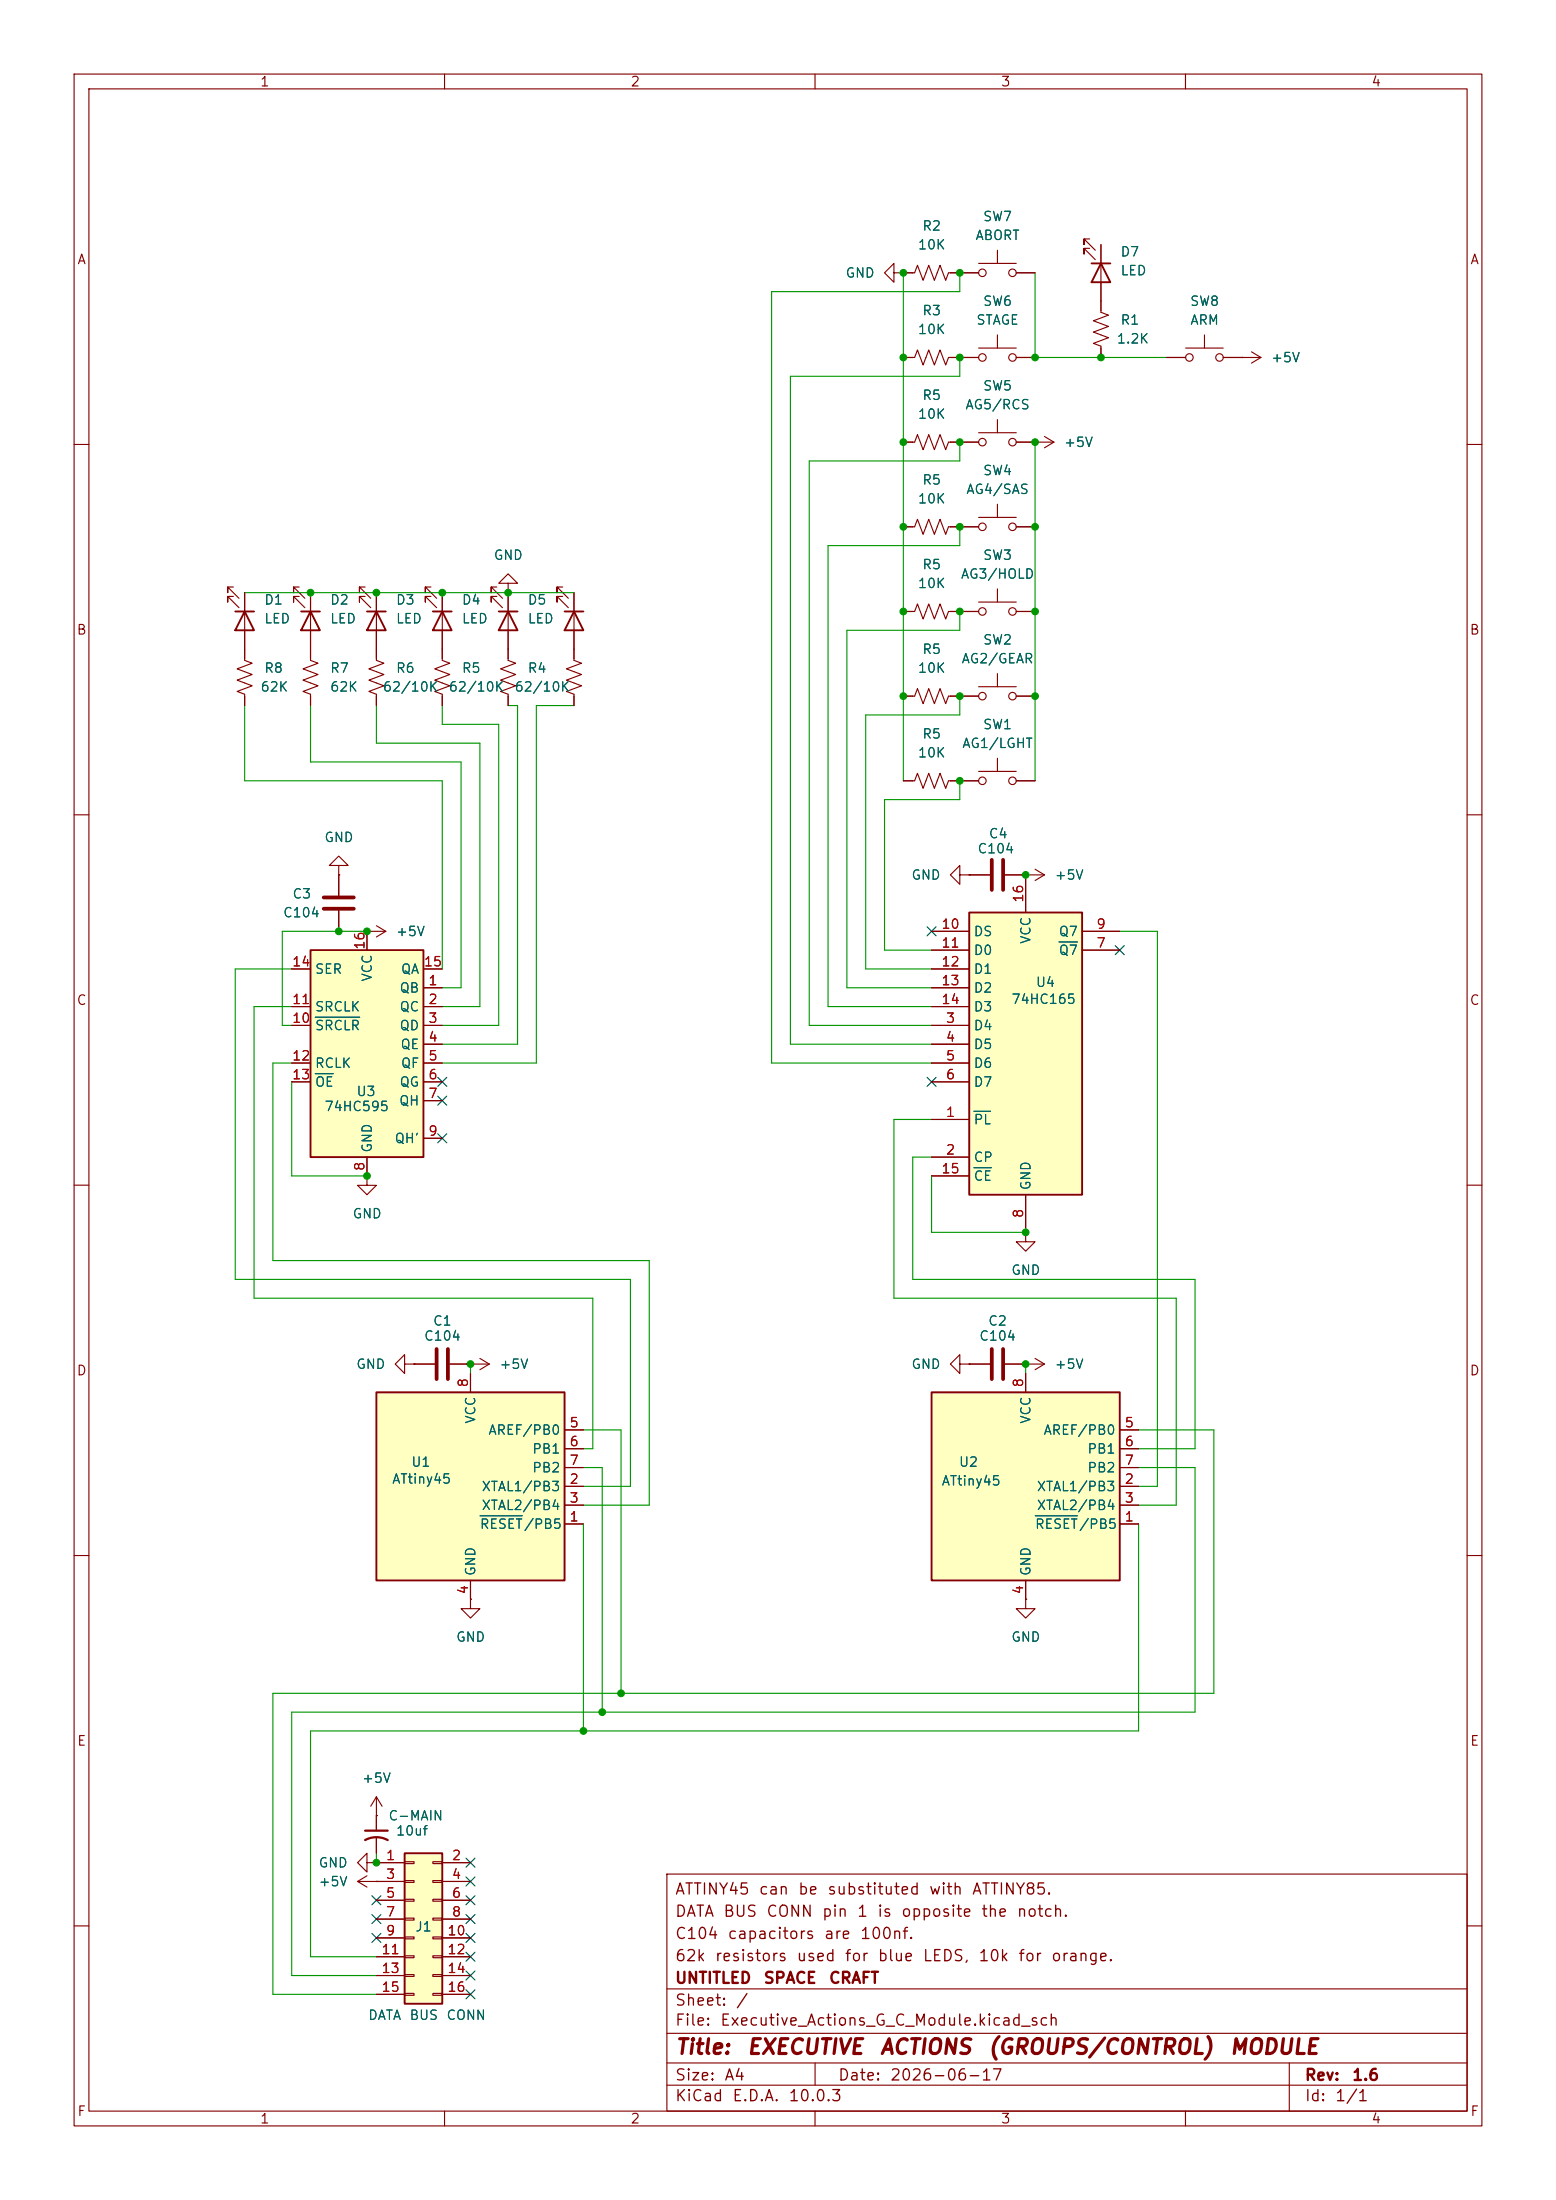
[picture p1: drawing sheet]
<svg xmlns="http://www.w3.org/2000/svg" width="210mm" height="297mm" viewBox="0 0 210 297" stroke-linecap="round" stroke-linejoin="round" font-family="sans-serif">
<g fill="none" stroke="#840000" stroke-width=".15">
<path d="M10 10h190v277h-190zM12 12h186v273h-186zM60 10v2M110 10v2M160 10v2M10 60h2M67.1 79.2h-.8v.8v-.8l1.5 1.6M198 60h2M67.1 80.5h-.8v.8v-.8l1.5 1.5M68.6 80v7.6M77.5 87.6v1.6l1 .3-2 .8 2 .8-2 .7 2 .8-2 .7 1 .4v1.6M121.9 94h1.5l.4-1 .8 2 .7-2 .8 2 .8-2 .7 2 .4-1h1.5"/>
<path d="M10 110h2M129.5 118.1v-1.3l-1.2 1.3 1.2 1.3v-1.3h1.3M130.8 118.1h.1M130.8 118.1h2.8M135.6 118.1h2.8M198 110h2M10 160h2M198 160h2M10 210h2M138.4 215.9v1.3h1.3l-1.3 1.2-1.2-1.2h1.2M138.4 215.9h.1M198 210h2"/>
<path d="M90 253h108v32h-108zM10 260h2M90 278.5h108M90 274.5h108M90 268.5h108M110 278.5v3M174 278.5v6.5M198 260h2M60 285v2M90 281.5h108M110 285v2M160 285v2"/>
</g>
<path d="M67.3 82.6h2.5M68.6 82.6l1.2 2.5h-2.5z" fill="none" stroke="#840000" stroke-width=".25"/>
<path d="M133.9 116.1v4M135.4 116.1v4" fill="none" stroke="#840000" stroke-width=".51"/>
<path d="M130.8 123.2h15.2v38.1h-15.2z" fill="#ffffc2"/>
<path d="M130.8 123.2h15.2v38.1h-15.2z" fill="none" stroke="#840000" stroke-width=".25"/>
<g fill="none" stroke="#840000" stroke-width=".15">
<path d="M129.5 94h2.6M132.1 92.7h5.1M134.6 90.9v1.8M137.2 94h2.5M121.9 105.4h1.5l.4-1 .8 2 .7-2 .8 2 .8-2 .7 2 .4-1h4.1M132.1 104.1h5.1M134.6 102.4v1.7M137.2 105.4h2.5M138.4 118.1v5.1M125.7 138.4h5.1M125.7 128.3h5.1M125.7 125.7h5.1"/>
<path d="M125.7 130.8h5.1M125.7 133.4h5.1M125.7 135.9h5.1M146 128.3h5.1M146 125.7h5.1M125.7 151.1h5.1M125.7 156.2h5.1M125.7 141h5.1M125.7 143.5h5.1M125.7 146.1h5.1M125.7 158.8h5.1M138.4 161.3v5.1"/>
<path d="M50.8 245.1h.1M50.8 242.6l-.8 1.2M50.8 242.6l.8 1.2M50.8 242.6v2.5"/>
<circle cx="132.6" cy="94" r=".51"/>
<circle cx="136.7" cy="94" r=".51"/>
<circle cx="132.6" cy="105.4" r=".51"/>
<circle cx="136.7" cy="105.4" r=".51"/>
</g>
<path d="M142.9 127.2h2.5M131.4 150h2.3M131.4 157.6h2.4" fill="none" stroke="#006464" stroke-width=".15"/>
<path d="M41.9 128.3h15.2v27.9h-15.2z" fill="#ffffc2"/>
<path d="M147.3 35.6h2.6M148.6 35.6l1.3 2.5h-2.6zM41.9 128.3h15.2v27.9h-15.2z" fill="none" stroke="#840000" stroke-width=".25"/>
<g fill="none" stroke="#840000" stroke-width=".15">
<path d="M120.6 36.8v-1.2l-1.2 1.2 1.2 1.3v-1.3h1.3M121.9 36.8h.1M147.1 32.3h-.8v.7v-.7l1.5 1.5M147.1 33.5h-.8v.8v-.8l1.5 1.6M148.6 33v9.2l1 .3-2 .8 2 .8-2 .7 2 .8-2 .8 1 .3v1.6M157.5 48.3h2.5M160 47h5.1M162.6 45.2v1.8M165.1 48.3h5.1M167.6 48.3h.1M168.9 47.5l1.3 .8M170.2 48.3l-1.3 .7"/>
<path d="M68.6 87.6v1.6l1 .3-2 .8 2 .8-2 .7 2 .8-2 .7 1 .4v1.6M39.4 135.9h2.5M39.4 138.4h2.5M39.4 130.8h2.5M49.5 125.7v2.6M57.1 133.4h2.6M57.1 135.9h2.6M57.1 138.4h2.6M57.1 130.8h2.6M39.4 143.5h2.5M39.4 146.1h2.5M49.5 158.8v1.2h1.3l-1.3 1.3-1.2-1.3h1.2"/>
<path d="M49.5 158.8h.1M49.5 156.2v2.6M57.1 141h2.6M57.1 143.5h2.6M57.1 146.1h2.6M57.1 148.6h2.6M57.1 153.7h2.6M54.6 184.2v-1.3l-1.3 1.3 1.3 1.2v-1.2h1.3M55.9 184.2h.1M63.5 184.2h.1M63.5 184.2h2.5M64.8 183.4l1.2 .8"/>
<path d="M66 184.2l-1.2 .7M49.5 251.5v-1.3l-1.2 1.3 1.2 1.2v-1.2h1.3M50.8 251.5h.1M50.8 245.1v2M50.8 248.2v2"/>
<circle cx="160.5" cy="48.3" r=".51"/>
<circle cx="164.6" cy="48.3" r=".51"/>
</g>
<path d="M42.5 137.3h6M42.5 144.9h2.5" fill="none" stroke="#006464" stroke-width=".15"/>
<path d="M49.3 248.4a3.2 3.2 0 0 1 3 0M49.3 247.1h3" fill="none" stroke="#840000" stroke-width=".3"/>
<path d="M50.8 188h25.4v25.4h-25.4z" fill="#ffffc2"/>
<path d="M50.8 188h25.4v25.4h-25.4z" fill="none" stroke="#840000" stroke-width=".25"/>
<g fill="none" stroke="#840000" stroke-width=".15">
<path d="M121.9 71.1h1.5l.4-1 .8 2 .7-2 .8 2 .8-2 .7 2 .4-1h1.5M134.6 79.5v1.8M121.9 82.6h1.5l.4-1.1 .8 2.1 .7-2.1 .8 2.1 .8-2.1 .7 2.1 .4-1h4.1M132.1 81.3h5.1M137.2 82.6h2.5M55.9 184.2h2.8M60.7 184.2h2.8M63.5 185.4v2.6M76.2 193h2.5M76.2 195.6h2.5M76.2 198.1h2.5M130.8 184.2h2.8"/>
<path d="M135.6 184.2h2.8M63.5 213.4v2.5M76.2 205.7h2.5M76.2 200.7h2.5M76.2 203.2h2.5"/>
<circle cx="132.6" cy="82.6" r=".51"/>
<circle cx="136.7" cy="82.6" r=".51"/>
</g>
<path d="M64.8 204.6h5.7" fill="none" stroke="#006464" stroke-width=".15"/>
<path d="M58.9 182.1v4.1M60.5 182.1v4.1M133.9 182.1v4.1M135.4 182.1v4.1" fill="none" stroke="#840000" stroke-width=".51"/>
<path d="M125.7 188h25.4v25.4h-25.4z" fill="#ffffc2"/>
<path d="M31.7 82.6h2.6M33 82.6l1.3 2.5h-2.6zM49.5 82.6h2.6M50.8 82.6l1.3 2.5h-2.6zM125.7 188h25.4v25.4h-25.4z" fill="none" stroke="#840000" stroke-width=".25"/>
<g fill="none" stroke="#840000" stroke-width=".15">
<path d="M121.9 36.8h1.5l.4-1 .8 2 .7-2 .8 2 .8-2 .7 2 .4-1h1.5M31.5 79.2h-.8v.8v-.8l1.6 1.6M49.3 79.2h-.8v.8v-.8l1.5 1.6M31.5 80.5h-.8v.8v-.8l1.6 1.5M33 80v9.2l1 .3-2 .8 2 .8-2 .7 2 .8-2 .7 1 .4v1.6M49.3 80.5h-.8v.8v-.8l1.5 1.5M50.8 80v9.2l1 .3-2 .8 2 .8-2 .7 2 .8-2 .7 1 .4v1.6M59.7 87.6v1.6l1 .3-2 .8 2 .8-2 .7 2 .8-2 .7 1 .4v1.6M138.4 185.4v2.6M151.1 193h2.6M151.1 195.6h2.6M151.1 198.1h2.6"/>
<path d="M138.4 213.4v2.5M151.1 205.7h2.6M151.1 200.7h2.6M151.1 203.2h2.6M48.3 254l1.2 .8M48.3 254h2.5M49.5 253.2l-1.2 .8M50.8 254h.1"/>
</g>
<path d="M139.7 204.6h5.7" fill="none" stroke="#006464" stroke-width=".15"/>
<path d="M54.6 250.2h5.1v20.3h-5.1z" fill="#ffffc2"/>
<path d="M40.6 82.6h2.6M41.9 82.6l1.3 2.5h-2.6zM58.4 82.6h2.6M59.7 82.6l1.3 2.5h-2.6zM76.2 82.6h2.5M77.5 82.6l1.2 2.5h-2.5zM54.6 250.2h5.1v20.3h-5.1z" fill="none" stroke="#840000" stroke-width=".25"/>
<g fill="none" stroke="#840000" stroke-width=".15">
<path d="M121.9 36.8h.1M121.9 36.8h1.3M128.3 36.8h3.8M132.1 35.6h5.1M134.6 33.8v1.8M137.2 36.8h2.5M148.6 33v2.6M148.6 38.1v3.8M121.9 48.3h1.5l.4-1.1 .8 2.1 .7-2.1 .8 2.1 .8-2.1 .7 2.1 .4-1h4.1M121.9 59.7h1.5l.4-1 .8 2 .7-2 .8 2 .8-2 .7 2 .4-1h4.1M132.1 47h5.1M132.1 58.4h5.1"/>
<path d="M134.6 45.2v1.8M134.6 56.6v1.8M137.2 48.3h2.5M137.2 59.7h5M139.7 59.7h.1M141 58.9l1.2 .8M142.2 59.7l-1.2 .8M148.6 47v1.3M157.5 48.3h2.5M165.1 48.3h2.5M167.6 48.3h.1M40.4 79.2h-.8v.8v-.8l1.5 1.6"/>
<path d="M58.2 79.2h-.8v.8v-.8l1.5 1.6M68.6 78.7h1.2l-1.2-1.2-1.3 1.2h1.3v1.3M75.9 79.2h-.7v.8v-.8l1.5 1.6M121.9 71.1h1.3M128.3 71.1h3.8M132.1 69.9h5.1M134.6 68.1v1.8M137.2 71.1h2.5M33 80v2.6M33 85.1v3.8M33 94v1.3M40.4 80.5h-.8v.8v-.8l1.5 1.5"/>
<path d="M41.9 80v9.2l1 .3-2 .8 2 .8-2 .7 2 .8-2 .7 1 .4v1.6M50.8 80v2.6M50.8 85.1v3.8M50.8 94v1.3M58.2 80.5h-.8v.8v-.8l1.5 1.5M59.7 80v8.9M59.7 94v1.3M68.6 80h.1M68.6 80v2.6M68.6 85.1v3.8M68.6 94v1.3M75.9 80.5h-.7v.8v-.8l1.5 1.5"/>
<path d="M77.5 80v8.9M77.5 94v1.3M121.9 94h1.3M121.9 82.6h1.3M128.3 94h3.8M128.3 82.6h3.8M137.2 94h2.5M137.2 82.6h2.5M45.7 116.8h1.3l-1.3-1.2-1.3 1.2h1.3v1.3M45.7 118.1h.1M45.7 118.1v2.8M121.9 105.4h1.3"/>
<path d="M128.3 105.4h3.8M130.8 118.1h.1M130.8 118.1h2.8M135.6 118.1h5.4M137.2 105.4h2.5M138.4 118.1h.1M138.4 118.1v5.1M139.7 117.3l1.3 .8M141 118.1l-1.3 .8M39.4 135.9h2.5M39.4 138.4h2.5M39.4 130.8h2.5"/>
<path d="M45.7 122.9v2.8M49.5 125.7h.1M49.5 125.7h2.6M49.5 125.7v2.6M50.8 125l1.3 .7M52.1 125.7l-1.3 .8M57.1 133.4h2.6M57.1 135.9h2.6M57.1 138.4h2.6M57.1 130.8h2.6M125.7 125.7h5.1M125.7 133.4h5.1"/>
<path d="M125.7 135.9h5.1M125.7 138.4h5.1M125.7 130.8h5.1M125.7 128.3h5.1M146 125.7h5.1M146 128.3h5.1M39.4 143.5h2.5M39.4 146.1h2.5M49.5 158.8h.1M49.5 156.2v2.6M57.1 141h2.6M57.1 143.5h2.6"/>
<path d="M57.1 146.1h2.6M57.1 148.6h2.6M57.1 153.7h2.6M125.7 141h5.1M125.7 143.5h5.1M125.7 146.1h5.1M125.7 151.1h5.1M125.7 156.2h5.1M125.7 158.8h5.1M138.4 166.4v1.2h1.3l-1.3 1.3-1.2-1.3h1.2M138.4 166.4h.1M138.4 161.3v5.1"/>
<path d="M55.9 184.2h.1M55.9 184.2h2.8M60.7 184.2h2.8M63.5 184.2h.1M63.5 185.4v2.6M76.2 193h2.5M76.2 195.6h2.5M76.2 198.1h2.5M129.5 184.2v-1.3l-1.2 1.3 1.2 1.2v-1.2h1.3M130.8 184.2h.1M130.8 184.2h2.8M135.6 184.2h5.4"/>
<path d="M138.4 184.2h.1M138.4 185.4v2.6M139.7 183.4l1.3 .8M141 184.2l-1.3 .7M151.1 193h2.6M151.1 195.6h2.6M151.1 198.1h2.6M63.5 215.9v1.3h1.3l-1.3 1.2-1.3-1.2h1.3M63.5 215.9h.1M63.5 213.4v2.5M76.2 205.7h2.5M76.2 200.7h2.5"/>
<path d="M76.2 203.2h2.5M138.4 215.9h.1M138.4 213.4v2.5M151.1 205.7h2.6M151.1 200.7h2.6M151.1 203.2h2.6M50.8 254h.1M50.8 245.1h.1M50.8 251.5h.1M50.8 251.5h3.8M50.8 254h3.8M50.8 256.5h3.8"/>
<path d="M50.8 259.1h3.8M50.8 245.1v2M50.8 248.2v2M54.6 251.3h1.3v.3h-1.3zM54.6 253.9h1.3v.2h-1.3zM54.6 256.4h1.3v.3h-1.3zM54.6 259h1.3v.2h-1.3zM58.4 251.3h1.3v.3h-1.3zM58.4 253.9h1.3v.2h-1.3zM58.4 256.4h1.3v.3h-1.3zM58.4 259h1.3v.2h-1.3zM59.7 251.5h3.8"/>
<path d="M59.7 254h3.8M59.7 256.5h3.8M59.7 259.1h3.8M50.8 261.6h3.8M50.8 264.2h3.8M50.8 266.7h3.8M50.8 269.2h3.8M54.6 261.5h1.3v.2h-1.3zM54.6 264h1.3v.3h-1.3zM54.6 266.6h1.3v.2h-1.3zM54.6 269.1h1.3v.3h-1.3zM58.4 261.5h1.3v.2h-1.3z"/>
<path d="M58.4 264h1.3v.3h-1.3zM58.4 266.6h1.3v.2h-1.3zM58.4 269.1h1.3v.3h-1.3zM59.7 261.6h3.8M59.7 264.2h3.8M59.7 266.7h3.8M59.7 269.2h3.8"/>
<circle cx="132.6" cy="36.8" r=".51"/>
<circle cx="136.7" cy="36.8" r=".51"/>
<circle cx="132.6" cy="59.7" r=".51"/>
<circle cx="132.6" cy="48.3" r=".51"/>
<circle cx="136.7" cy="59.7" r=".51"/>
<circle cx="136.7" cy="48.3" r=".51"/>
<circle cx="132.6" cy="71.1" r=".51"/>
<circle cx="136.7" cy="71.1" r=".51"/>
</g>
<path d="M43.7 122.7h4.1M43.7 121.2h4.1" fill="none" stroke="#840000" stroke-width=".51"/>
<g fill="none" stroke="#009600" stroke-width=".15">
<path d="M121.9 36.8v68.6M129.5 36.8v2.6h-25.4v104.1h21.6M139.7 36.8v11.5h17.8M129.5 59.7v2.5h-20.3v76.2h16.5M129.5 48.3v2.5h-22.8v90.2h19M139.7 59.7v45.7M129.5 71.1v2.6h-17.7v62.2h13.9M33 80h44.5M33 95.3v10.1h26.7v25.4M41.9 95.3v7.6h20.3v30.5h-2.5M50.8 95.3v5h14v35.6h-5.1M59.7 95.3v2.5h7.6v40.6h-7.6"/>
<path d="M68.6 95.3h1.2v45.7h-10.1M77.5 95.3h-5.1v48.2h-12.7M129.5 82.6v2.5h-15.2v48.3h11.4M129.5 94v2.5h-12.7v34.3h8.9M129.5 105.4v2.6h-10.1v20.3h6.3M39.4 135.9h-5.1v39.4h45.7v20.3h-1.3M39.4 130.8h-7.7v41.9h53.4v28h-6.4M49.5 125.7h-11.4v12.7h1.3M151.1 125.7h5.1v75h-2.5M39.4 143.5h-2.6v26.7h50.8v33h-8.9M39.4 146.1v12.7h10.1M125.7 156.2h-2.5v16.5h38.1v22.9h-7.6"/>
<path d="M125.7 151.1h-5.1v24.2h38.1v27.9h-5M125.7 158.8v7.6h12.7M63.5 184.2v1.2M78.7 198.1h2.6v33M78.7 193h5.1v35.6M138.4 184.2v1.2M153.7 198.1h7.6v33h-121.9v35.6h11.4M153.7 193h10.1v35.6h-127v40.6h14M78.7 205.7v28M153.7 205.7v28h-111.8v30.5h8.9M50.8 250.2v1.3"/>
</g>
<g fill="none" stroke="#000084" stroke-width=".15">
<path d="M125.1 125.1l1.2 1.2M126.3 125.1l-1.2 1.2M150.5 127.7l1.2 1.2M151.7 127.7l-1.2 1.2M59.1 145.4l1.2 1.3M59.1 148l1.2 1.2M59.1 153.1l1.2 1.2M60.3 145.4l-1.2 1.3M60.3 148l-1.2 1.2M60.3 153.1l-1.2 1.2M125.1 145.4l1.2 1.3M126.3 145.4l-1.2 1.3"/>
<path d="M50.2 255.9l1.2 1.2M50.2 258.5l1.2 1.2M51.4 255.9l-1.2 1.2M51.4 258.5l-1.2 1.2M62.9 255.9l1.2 1.2M62.9 258.5l1.2 1.2M62.9 253.4l1.2 1.2M62.9 250.9l1.2 1.2M64.1 255.9l-1.2 1.2M64.1 258.5l-1.2 1.2M64.1 253.4l-1.2 1.2M64.1 250.9l-1.2 1.2"/>
<path d="M50.2 261l1.2 1.2M51.4 261l-1.2 1.2M62.9 263.6l1.2 1.2M62.9 268.6l1.2 1.2M62.9 266.1l1.2 1.2M62.9 261l1.2 1.2M64.1 263.6l-1.2 1.2M64.1 268.6l-1.2 1.2M64.1 266.1l-1.2 1.2M64.1 261l-1.2 1.2"/>
</g>
<path d="M42.5 137.3h6M142.9 127.2h2.5M42.5 144.9h2.5M131.4 150h2.3M131.4 157.6h2.4M64.8 204.6h5.7M139.7 204.6h5.7" fill="none" stroke="#006464" stroke-width=".15"/>
<g fill="#009600" stroke="#009600" stroke-width=".13">
<circle cx="41.9" cy="80" r=".46"/>
<circle cx="50.8" cy="80" r=".46"/>
<circle cx="59.7" cy="80" r=".46"/>
<circle cx="68.6" cy="80" r=".46"/>
<circle cx="49.5" cy="125.7" r=".46"/>
<circle cx="45.7" cy="125.7" r=".46"/>
<circle cx="49.5" cy="158.8" r=".46"/>
<circle cx="139.7" cy="71.1" r=".46"/>
<circle cx="139.7" cy="59.7" r=".46"/>
<circle cx="129.5" cy="59.7" r=".46"/>
<circle cx="139.7" cy="48.3" r=".46"/>
<circle cx="129.5" cy="48.3" r=".46"/>
<circle cx="129.5" cy="36.8" r=".46"/>
<circle cx="121.9" cy="48.3" r=".46"/>
<circle cx="129.5" cy="71.1" r=".46"/>
<circle cx="121.9" cy="71.1" r=".46"/>
<circle cx="121.9" cy="59.7" r=".46"/>
<circle cx="121.9" cy="36.8" r=".46"/>
<circle cx="148.6" cy="48.3" r=".46"/>
<circle cx="138.4" cy="118.1" r=".46"/>
<circle cx="129.5" cy="94" r=".46"/>
<circle cx="129.5" cy="105.4" r=".46"/>
<circle cx="63.5" cy="184.2" r=".46"/>
<circle cx="138.4" cy="184.2" r=".46"/>
<circle cx="138.4" cy="166.4" r=".46"/>
<circle cx="83.8" cy="228.6" r=".46"/>
<circle cx="81.3" cy="231.1" r=".46"/>
<circle cx="78.7" cy="233.7" r=".46"/>
<circle cx="50.8" cy="251.5" r=".46"/>
<circle cx="139.7" cy="82.6" r=".46"/>
<circle cx="129.5" cy="82.6" r=".46"/>
<circle cx="121.9" cy="82.6" r=".46"/>
<circle cx="121.9" cy="94" r=".46"/>
<circle cx="139.7" cy="94" r=".46"/>
</g>
<g font-size="2" fill="#840000">
<text x="91" y="277.8">Title:</text>
<text x="100.7" y="277.8">EXECUTIVE</text>
<text x="118.6" y="277.8">ACTIONS</text>
<text x="133.2" y="277.8">(GROUPS/CONTROL)</text>
<text x="165.8" y="277.8">MODULE</text>
</g>
<g font-size="1.5" fill="#840000">
<text x="91" y="256.1">ATTINY45</text>
<text x="102.3" y="256.1">can</text>
<text x="107.6" y="256.1">be</text>
<text x="111.6" y="256.1">substituted</text>
<text x="125.3" y="256.1">with</text>
<text x="131.1" y="256.1">ATTINY85.</text>
<text x="91" y="262.1">C104</text>
<text x="91" y="259.1">DATA</text>
<text x="97.5" y="259.1">BUS</text>
<text x="98.1" y="262.1">capacitors</text>
<text x="103.3" y="259.1">CONN</text>
<text x="110.8" y="259.1">pin</text>
<text x="111.1" y="262.1">are</text>
<text x="115.6" y="259.1">1</text>
<text x="116" y="262.1">100nf.</text>
<text x="118.3" y="259.1">is</text>
<text x="121.5" y="259.1">opposite</text>
<text x="132.3" y="259.1">the</text>
<text x="137.1" y="259.1">notch.</text>
<text x="91" y="268.1">UNTITLED</text>
<text x="91" y="265.1">62k</text>
<text x="96.4" y="265.1">resistors</text>
<text x="103" y="268.1">SPACE</text>
<text x="107.4" y="265.1">used</text>
<text x="111.8" y="268.1">CRAFT</text>
<text x="113.9" y="265.1">for</text>
<text x="118.4" y="265.1">blue</text>
<text x="124.4" y="265.1">LEDS,</text>
<text x="132" y="265.1">10k</text>
<text x="137.3" y="265.1">for</text>
<text x="141.8" y="265.1">orange.</text>
<text x="91" y="273.8">File:</text>
<text x="91" y="271.1">Sheet:</text>
<text x="97.1" y="273.8">Executive_Actions_G_C_Module.kicad_sch</text>
<text x="99.2" y="271.1">/</text>
<text x="91" y="281.2">Size:</text>
<text x="97.7" y="281.2">A4</text>
<text x="113" y="281.2">Date:</text>
<text x="120" y="281.2">2026-06-17</text>
<text x="176" y="281.2">Rev:</text>
<text x="182.4" y="281.2">1.6</text>
<text x="91" y="284">KiCad</text>
<text x="98.7" y="284">E.D.A.</text>
<text x="106.3" y="284">10.0.3</text>
<text x="176" y="284">Id:</text>
<text x="180.1" y="284">1/1</text>
</g>
<g font-size="1.3" fill="#840000">
<text x="35" y="12">1</text>
<text x="85" y="12">2</text>
<text x="135" y="12">3</text>
<text x="185" y="12">4</text>
<text x="10.3" y="36">A</text>
<text x="198.4" y="36">A</text>
<text x="10.3" y="86">B</text>
<text x="198.3" y="86">B</text>
<text x="10.3" y="136">C</text>
<text x="198.3" y="136">C</text>
<text x="10.3" y="186">D</text>
<text x="198.3" y="186">D</text>
<text x="10.3" y="236">E</text>
<text x="198.3" y="236">E</text>
<text x="10.3" y="286">F</text>
<text x="35" y="287">1</text>
<text x="85" y="287">2</text>
<text x="135" y="287">3</text>
<text x="185" y="287">4</text>
<text x="198.4" y="286">F</text>
</g>
<g font-size="1.3" fill="#006464">
<text x="123.8" y="34">10K</text>
<text x="124.4" y="31.5">R2</text>
<text x="131.6" y="32.7">ABORT</text>
<text x="132.6" y="30.2">SW7</text>
<text x="151.1" y="34.9">D7</text>
<text x="114" y="37.8">GND</text>
<text x="132.6" y="41.6">SW6</text>
<text x="151.1" y="37.5">LED</text>
<text x="160.5" y="41.6">SW8</text>
<text x="123.8" y="45.4">10K</text>
<text x="124.4" y="42.9">R3</text>
<text x="131.7" y="44.2">STAGE</text>
<text x="150.6" y="46.7">1.2K</text>
<text x="151.1" y="44.2">R1</text>
<text x="160.6" y="44.2">ARM</text>
<text x="132.6" y="53">SW5</text>
<text x="171.5" y="49.2">+5V</text>
<text x="123.8" y="56.9">10K</text>
<text x="124.4" y="54.3">R5</text>
<text x="130.2" y="55.6">AG5/RCS</text>
<text x="124.4" y="65.7">R5</text>
<text x="132.6" y="64.5">SW4</text>
<text x="143.5" y="60.7">+5V</text>
<text x="123.8" y="68.3">10K</text>
<text x="130.3" y="67">AG4/SAS</text>
<text x="66.5" y="75.9">GND</text>
<text x="124.4" y="77.2">R5</text>
<text x="132.6" y="75.9">SW3</text>
<text x="35.6" y="81.9">D1</text>
<text x="44.5" y="81.9">D2</text>
<text x="53.3" y="81.9">D3</text>
<text x="62.2" y="81.9">D4</text>
<text x="71.1" y="81.9">D5</text>
<text x="123.8" y="79.7">10K</text>
<text x="129.6" y="78.4">AG3/HOLD</text>
<text x="35.6" y="84.5">LED</text>
<text x="44.5" y="84.5">LED</text>
<text x="53.3" y="84.5">LED</text>
<text x="62.2" y="84.5">LED</text>
<text x="71.1" y="84.5">LED</text>
<text x="124.4" y="88.6">R5</text>
<text x="129.7" y="89.9">AG2/GEAR</text>
<text x="132.6" y="87.3">SW2</text>
<text x="35.1" y="93.7">62K</text>
<text x="35.6" y="91.1">R8</text>
<text x="44.5" y="91.1">R7</text>
<text x="44.5" y="93.7">62K</text>
<text x="51.6" y="93.7">62/10K</text>
<text x="53.3" y="91.1">R6</text>
<text x="60.5" y="93.7">62/10K</text>
<text x="62.2" y="91.1">R5</text>
<text x="69.4" y="93.7">62/10K</text>
<text x="71.1" y="91.1">R4</text>
<text x="123.8" y="91.1">10K</text>
<text x="124.4" y="100">R5</text>
<text x="129.8" y="101.3">AG1/LGHT</text>
<text x="132.6" y="98.8">SW1</text>
<text x="123.8" y="102.6">10K</text>
<text x="133.4" y="113.5">C4</text>
<text x="43.7" y="114">GND</text>
<text x="122.9" y="119.1">GND</text>
<text x="131.8" y="115.5">C104</text>
<text x="142.2" y="119.1">+5V</text>
<text x="38.1" y="124.2">C104</text>
<text x="39.4" y="121.6">C3</text>
<text x="42.4" y="131.8">SER</text>
<text x="53.3" y="126.7">+5V</text>
<text x="54" y="131.8">QA</text>
<text x="131.3" y="126.7">DS</text>
<text x="131.3" y="129.2">D0</text>
<text x="131.3" y="131.8">D1</text>
<text x="139.4" y="127.5" transform="rotate(-90 139.4 127.5)">VCC</text>
<text x="142.8" y="129.2">Q7</text>
<text x="142.8" y="126.7">Q7</text>
<text x="42.4" y="136.9">SRCLK</text>
<text x="50.5" y="132.6" transform="rotate(-90 50.5 132.6)">VCC</text>
<text x="53.8" y="134.3">QB</text>
<text x="53.8" y="136.9">QC</text>
<text x="131.3" y="134.3">D2</text>
<text x="131.3" y="136.9">D3</text>
<text x="136.4" y="135.8">74HC165</text>
<text x="139.7" y="133.6">U4</text>
<text x="42.4" y="139.4">SRCLR</text>
<text x="53.8" y="139.4">QD</text>
<text x="54" y="141.9">QE</text>
<text x="131.3" y="139.4">D4</text>
<text x="131.3" y="141.9">D5</text>
<text x="42.4" y="144.5">RCLK</text>
<text x="42.4" y="147">OE</text>
<text x="48" y="148.3">U3</text>
<text x="53.8" y="149.6">QH</text>
<text x="53.8" y="147">QG</text>
<text x="54" y="144.5">QF</text>
<text x="131.3" y="144.5">D6</text>
<text x="131.3" y="147">D7</text>
<text x="43.7" y="150.3">74HC595</text>
<text x="50.5" y="155.7" transform="rotate(-90 50.5 155.7)">GND</text>
<text x="53.2" y="154.6">QH'</text>
<text x="131.3" y="152.1">PL</text>
<text x="131.3" y="157.2">CP</text>
<text x="131.3" y="159.7">CE</text>
<text x="139.4" y="160.8" transform="rotate(-90 139.4 160.8)">GND</text>
<text x="47.5" y="164.8">GND</text>
<text x="136.4" y="172.4">GND</text>
<text x="58.3" y="179.3">C1</text>
<text x="133.3" y="179.3">C2</text>
<text x="48" y="185.1">GND</text>
<text x="57.1" y="181.3">C104</text>
<text x="67.3" y="185.1">+5V</text>
<text x="122.9" y="185.1">GND</text>
<text x="132.1" y="181.3">C104</text>
<text x="142.2" y="185.1">+5V</text>
<text x="64.5" y="192.3" transform="rotate(-90 64.5 192.3)">VCC</text>
<text x="65.8" y="194">AREF/PB0</text>
<text x="71.7" y="196.6">PB1</text>
<text x="139.4" y="192.3" transform="rotate(-90 139.4 192.3)">VCC</text>
<text x="140.7" y="194">AREF/PB0</text>
<text x="146.7" y="196.6">PB1</text>
<text x="52.8" y="200.6">ATtiny45</text>
<text x="55.4" y="198.3">U1</text>
<text x="64.9" y="201.6">XTAL1/PB3</text>
<text x="71.7" y="199.1">PB2</text>
<text x="127" y="200.9">ATtiny45</text>
<text x="129.3" y="198.3">U2</text>
<text x="139.8" y="201.6">XTAL1/PB3</text>
<text x="146.7" y="199.1">PB2</text>
<text x="64.7" y="206.7">RESET/PB5</text>
<text x="64.9" y="204.2">XTAL2/PB4</text>
<text x="139.6" y="206.7">RESET/PB5</text>
<text x="139.8" y="204.2">XTAL2/PB4</text>
<text x="64.5" y="212.9" transform="rotate(-90 64.5 212.9)">GND</text>
<text x="139.4" y="212.9" transform="rotate(-90 139.4 212.9)">GND</text>
<text x="61.5" y="222">GND</text>
<text x="136.4" y="222">GND</text>
<text x="48.8" y="241">+5V</text>
<text x="52.3" y="246.1">C-MAIN</text>
<text x="53.3" y="248.1">10uf</text>
<text x="42.9" y="252.4">GND</text>
<text x="42.9" y="255">+5V</text>
<text x="56" y="261.1">J1</text>
<text x="49.6" y="273">DATA</text>
<text x="55.2" y="273">BUS</text>
<text x="60.2" y="273">CONN</text>
</g>
<g font-size="1.3" fill="#a90000">
<text x="127" y="125.7">10</text>
<text x="138.4" y="122" transform="rotate(-90 138.4 122)">16</text>
<text x="147.9" y="125.7">9</text>
<text x="39.3" y="130.8">14</text>
<text x="49.5" y="128.3" transform="rotate(-90 49.5 128.3)">16</text>
<text x="57.1" y="130.8">15</text>
<text x="127" y="128.2">11</text>
<text x="127" y="130.8">12</text>
<text x="147.9" y="128.2">7</text>
<text x="39.3" y="135.9">11</text>
<text x="57.7" y="133.3">1</text>
<text x="57.7" y="135.9">2</text>
<text x="127" y="133.3">13</text>
<text x="127" y="135.9">14</text>
<text x="39.3" y="138.4">10</text>
<text x="39.3" y="143.5">12</text>
<text x="57.7" y="138.4">3</text>
<text x="57.7" y="140.9">4</text>
<text x="57.7" y="143.5">5</text>
<text x="127.6" y="138.4">3</text>
<text x="127.6" y="140.9">4</text>
<text x="127.6" y="143.5">5</text>
<text x="39.3" y="146">13</text>
<text x="57.7" y="146">6</text>
<text x="57.7" y="148.6">7</text>
<text x="127.6" y="146">6</text>
<text x="57.7" y="153.6">9</text>
<text x="127.6" y="151.1">1</text>
<text x="49.5" y="158.2" transform="rotate(-90 49.5 158.2)">8</text>
<text x="127" y="158.7">15</text>
<text x="127.6" y="156.2">2</text>
<text x="138.4" y="164.5" transform="rotate(-90 138.4 164.5)">8</text>
<text x="63.5" y="187.4" transform="rotate(-90 63.5 187.4)">8</text>
<text x="138.4" y="187.4" transform="rotate(-90 138.4 187.4)">8</text>
<text x="76.8" y="193">5</text>
<text x="76.8" y="195.6">6</text>
<text x="151.7" y="193">5</text>
<text x="151.7" y="195.6">6</text>
<text x="76.8" y="200.6">2</text>
<text x="76.8" y="203.2">3</text>
<text x="76.8" y="198.1">7</text>
<text x="151.7" y="200.6">2</text>
<text x="151.7" y="203.2">3</text>
<text x="151.7" y="198.1">7</text>
<text x="76.8" y="205.7">1</text>
<text x="151.7" y="205.7">1</text>
<text x="63.5" y="215.3" transform="rotate(-90 63.5 215.3)">4</text>
<text x="138.4" y="215.3" transform="rotate(-90 138.4 215.3)">4</text>
<text x="52" y="251.4">1</text>
<text x="60.9" y="251.4">2</text>
<text x="52" y="254">3</text>
<text x="52" y="256.5">5</text>
<text x="60.9" y="254">4</text>
<text x="60.9" y="256.5">6</text>
<text x="52" y="259.1">7</text>
<text x="52" y="261.6">9</text>
<text x="60.3" y="261.6">10</text>
<text x="60.9" y="259.1">8</text>
<text x="51.4" y="264.1">11</text>
<text x="51.4" y="266.7">13</text>
<text x="51.4" y="269.2">15</text>
<text x="60.3" y="264.1">12</text>
<text x="60.3" y="266.7">14</text>
<text x="60.3" y="269.2">16</text>
</g>
</svg>
